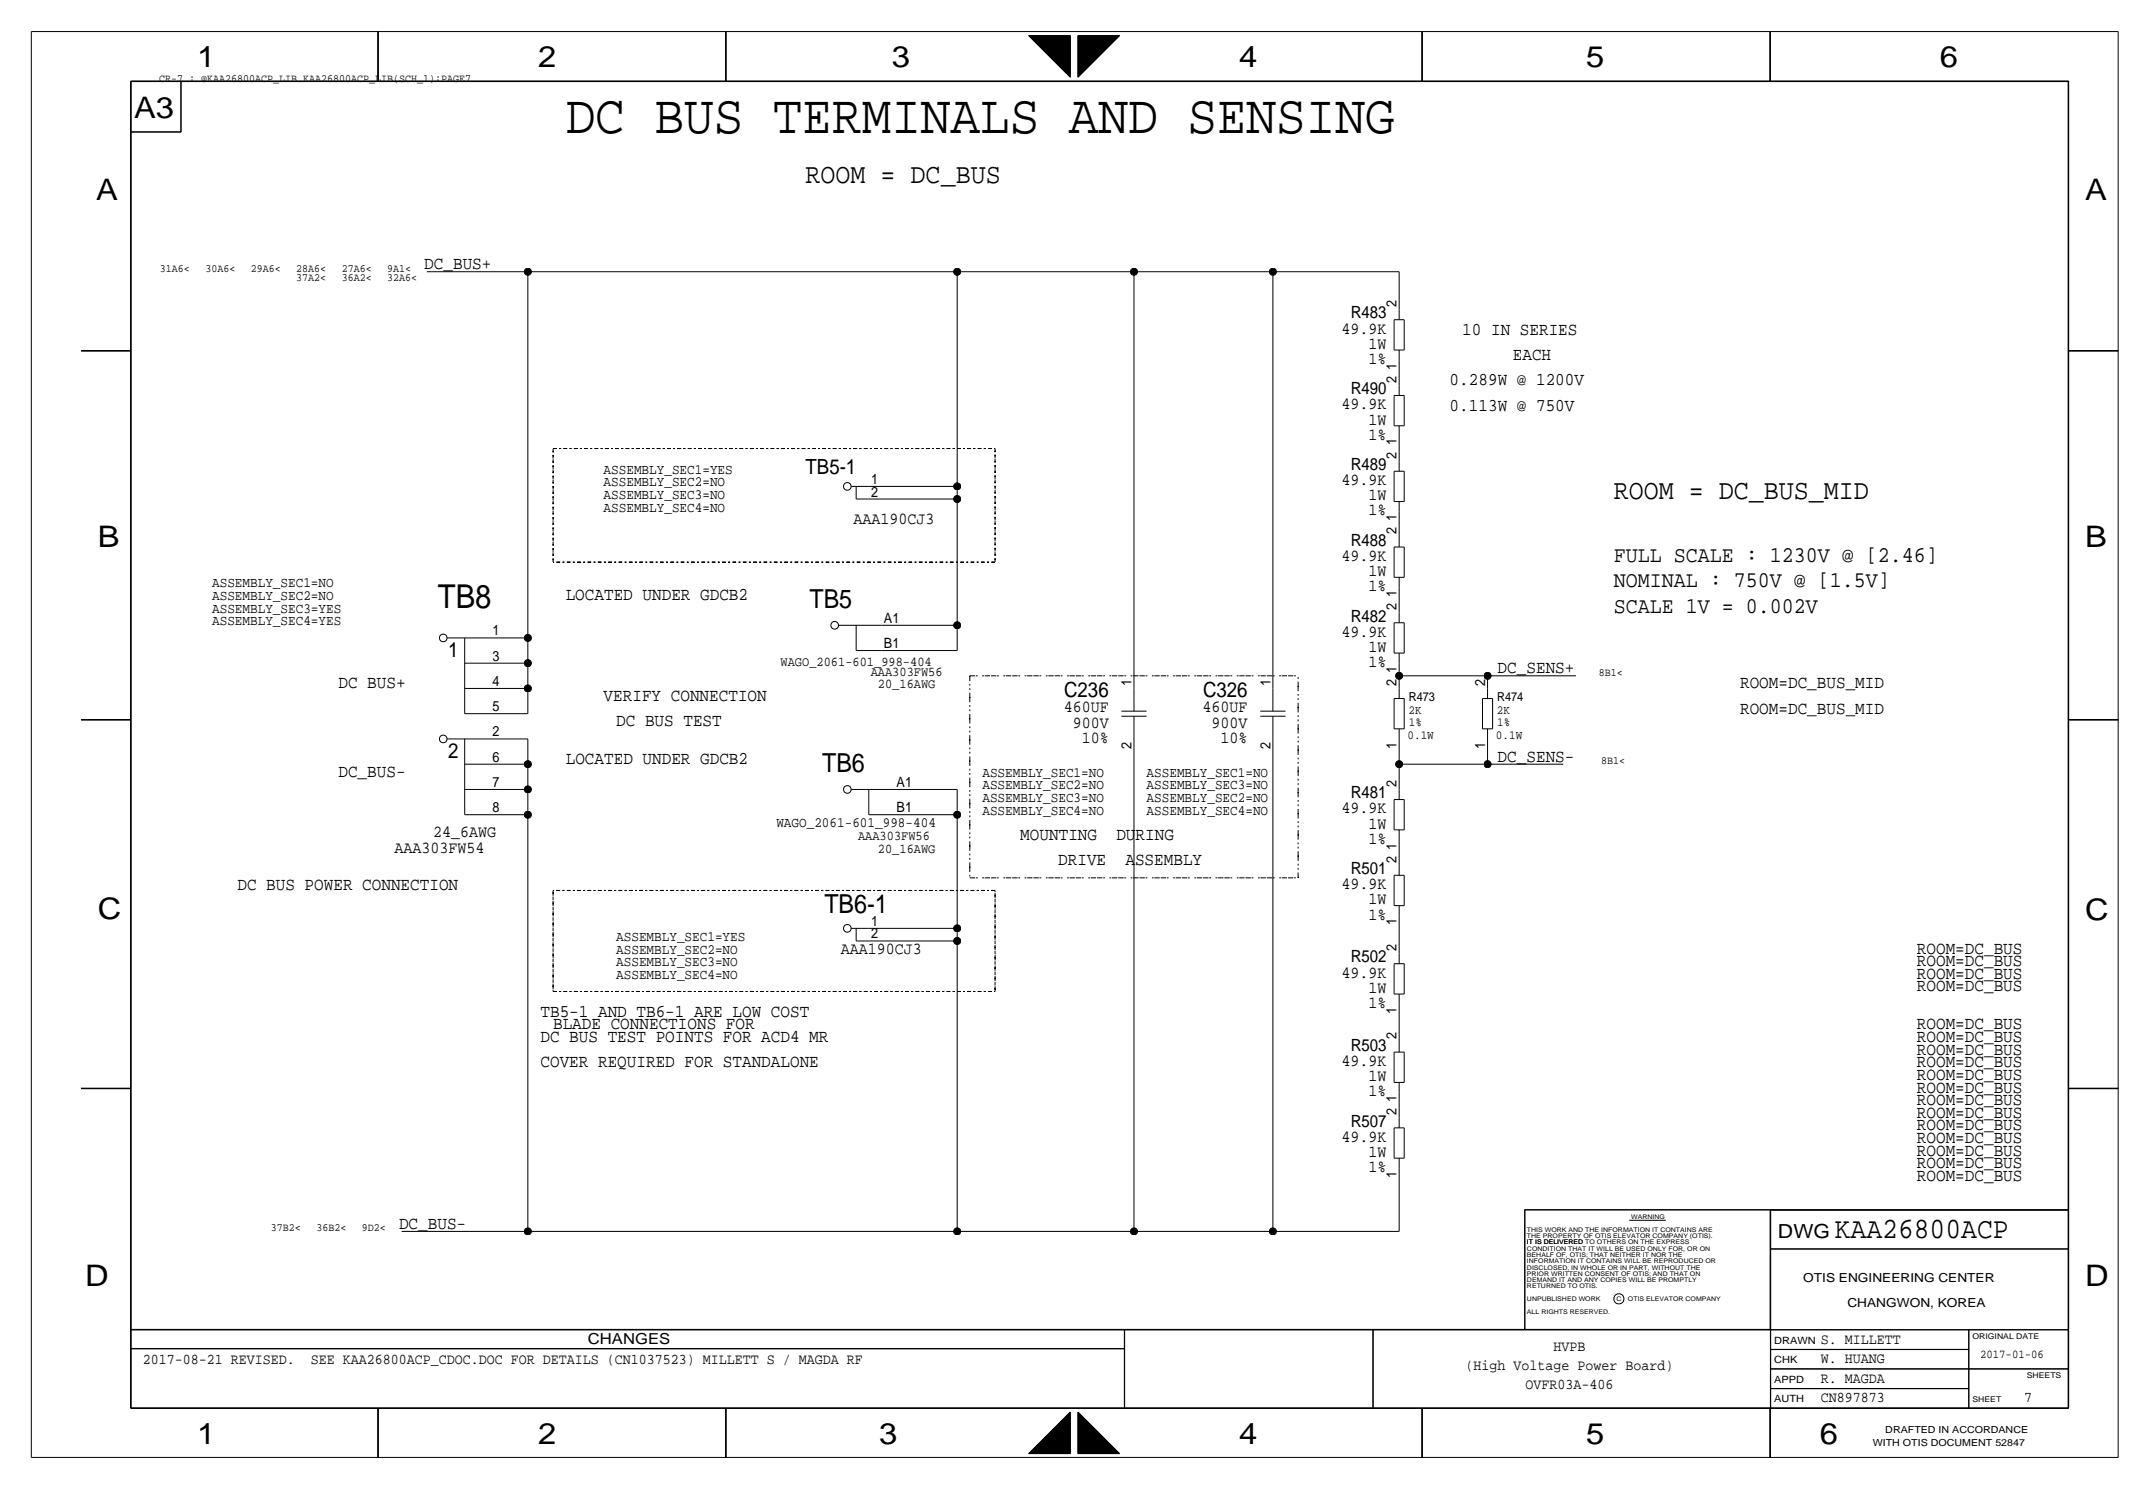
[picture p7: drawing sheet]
<svg xmlns="http://www.w3.org/2000/svg" width="432mm" height="300mm" viewBox="0 0 432 300" stroke-linecap="round" stroke-linejoin="round" font-family="sans-serif">
<g fill="none" stroke="#000" stroke-width=".2">
<path d="M6.3 6.4v286.8zM6.3 6.4h419.8zM26.3 16.3v267zM26.3 16.3h389.8zM26.3 16.4v266.9zM26.3 16.4h389.8zM26.4 16.4h389.6zM26.4 16.4v266.9zM36.4 16.4v10.2zM76 6.4v10zM76.1 6.4v10zM145.9 6.4v10z"/>
<path d="M146 6.4v10zM206.9 7.2h8.4zM206.9 7.2l8.4 8.3zM207 7.2h.1M207 7.2v.1zM207.1 7.2v.1zM207.1 7.2v.2zM207.2 7.2v.2zM207.2 7.2v.3zM207.3 7.2v.3zM207.3 7.2v.4zM207.4 7.2v.4z"/>
<path d="M207.4 7.2v.5zM207.5 7.2v.5zM207.5 7.2v.6zM207.6 7.2v.6zM207.6 7.2v.7zM207.7 7.2v.7zM207.7 7.2v.8zM207.8 7.2v.8zM207.8 7.2v.9zM207.9 7.2v.9zM207.9 7.2v1zM208 7.2v1z"/>
<path d="M208 7.2v1.1zM208.1 7.2v1.1zM208.1 7.2v1.2zM208.2 7.2v1.2zM208.2 7.2v1.3zM208.3 7.2v1.3zM208.3 7.2v1.4zM208.4 7.2v1.4zM208.4 7.2v1.5zM208.5 7.2v1.5zM208.5 7.2v1.6zM208.6 7.2v1.6z"/>
<path d="M208.6 7.2v1.7zM208.7 7.2v1.7zM208.7 7.2v1.8zM208.8 7.2v1.8zM208.8 7.2v1.9zM208.9 7.2v1.9zM208.9 7.2v2zM209 7.2v2zM209 7.2v2.1zM209.1 7.2v2.1zM209.1 7.2v2.2zM209.2 7.2v2.2z"/>
<path d="M209.2 7.2v2.3zM209.3 7.2v2.4zM209.4 7.2v2.5zM209.5 7.2v2.6zM209.6 7.2v2.7zM209.7 7.2v2.7zM209.7 7.2v2.8zM209.8 7.2v2.8zM209.8 7.2v2.9zM209.9 7.2v2.9zM209.9 7.2v3zM210 7.2v3z"/>
<path d="M210 7.2v3.1zM210.1 7.2v3.1zM210.1 7.2v3.2zM210.2 7.2v3.2zM210.2 7.2v3.3zM210.3 7.2v3.3zM210.3 7.2v3.4zM210.4 7.2v3.4zM210.4 7.2v3.5zM210.5 7.2v3.5zM210.5 7.2v3.6zM210.6 7.2v3.6z"/>
<path d="M210.6 7.2v3.7zM210.7 7.2v3.7zM210.7 7.2v3.8zM210.8 7.2v3.8zM210.8 7.2v3.9zM210.9 7.2v3.9zM210.9 7.2v4zM211 7.2v4zM211 7.2v4.1zM211.1 7.2v4.1zM211.1 7.2v4.2zM211.2 7.2v4.2z"/>
<path d="M211.2 7.2v4.3zM211.3 7.2v4.3zM211.3 7.2v4.4zM211.4 7.2v4.4zM211.4 7.2v4.5zM211.5 7.2v4.5zM211.5 7.2v4.6zM211.6 7.2v4.6zM211.6 7.2v4.7zM211.7 7.2v4.7zM211.7 7.2v4.8zM211.8 7.2v4.8z"/>
<path d="M211.8 7.2v4.9zM211.9 7.2v4.9zM211.9 7.2v5zM212 7.2v5zM212 7.2v5.1zM212.1 7.2v5.1zM212.1 7.2v5.2zM212.2 7.2v5.2zM212.2 7.2v5.3zM212.3 7.2v5.3zM212.3 7.2v5.4zM212.4 7.2v5.4z"/>
<path d="M212.4 7.2v5.5zM212.5 7.2v5.6zM212.6 7.2v5.7zM212.7 7.2v5.8zM212.8 7.2v5.8zM212.8 7.2v5.9zM212.9 7.2v5.9zM212.9 7.2v6zM213 7.2v6zM213 7.2v6.1zM213.1 7.2v6.1zM213.1 7.2v6.2z"/>
<path d="M213.2 7.2v6.2zM213.2 7.2v6.3zM213.3 7.2v6.3zM213.3 7.2v6.4zM213.4 7.2v6.4zM213.4 7.2v6.5zM213.5 7.2v6.5zM213.5 7.2v6.6zM213.6 7.2v6.6zM213.6 7.2v6.7zM213.7 7.2v6.7zM213.7 7.2v6.8z"/>
<path d="M213.8 7.2v6.8zM213.8 7.2v6.9zM213.9 7.2v6.9zM213.9 7.2v7zM214 7.2v7zM214 7.2v7.1zM214.1 7.2v7.1zM214.1 7.2v7.2zM214.2 7.2v7.2zM214.2 7.2v7.3zM214.3 7.2v7.3zM214.3 7.2v7.4z"/>
<path d="M214.4 7.2v7.4zM214.4 7.2v7.5zM214.5 7.2v7.5zM214.5 7.2v7.6zM214.6 7.2v7.6zM214.6 7.2v7.7zM214.7 7.2v7.7zM214.7 7.2v7.8zM214.8 7.2v7.8zM214.8 7.2v7.9zM214.9 7.2v7.9zM214.9 7.2v8z"/>
<path d="M215 7.2v8zM215 7.2v8.1zM215.1 7.2v8.1zM215.1 7.2v8.2zM215.2 7.2v8.2zM215.2 7.2v8.3zM215.3 7.2v8.3zM216.8 7.2v8.3zM216.8 7.2h8.4zM216.9 7.2v8.3zM216.9 7.2v8.2zM217 7.2v8.2z"/>
<path d="M217 7.2v8.1zM217.1 7.2v8.1zM217.1 7.2v8zM217.2 7.2v8zM217.2 7.2v7.9zM217.3 7.2v7.9zM217.3 7.2v7.8zM217.4 7.2v7.8zM217.4 7.2v7.7zM217.5 7.2v7.7zM217.5 7.2v7.6zM217.6 7.2v7.6z"/>
<path d="M217.6 7.2v7.5zM217.7 7.2v7.5zM217.7 7.2v7.4zM217.8 7.2v7.4zM217.8 7.2v7.3zM217.9 7.2v7.3zM217.9 7.2v7.2zM218 7.2v7.2zM218 7.2v7.1zM218.1 7.2v7.1zM218.1 7.2v7zM218.2 7.2v7z"/>
<path d="M218.2 7.2v6.9zM218.3 7.2v6.9zM218.3 7.2v6.8zM218.4 7.2v6.8zM218.4 7.2v6.7zM218.5 7.2v6.7zM218.5 7.2v6.6zM218.6 7.2v6.6zM218.6 7.2v6.5zM218.7 7.2v6.5zM218.7 7.2v6.4zM218.8 7.2v6.4z"/>
<path d="M218.8 7.2v6.3zM218.9 7.2v6.3zM218.9 7.2v6.2zM219 7.2v6.2zM219 7.2v6.1zM219.1 7.2v6.1zM219.2 7.2v6zM219.3 7.2v5.9zM219.4 7.2v5.8zM219.5 7.2v5.7zM219.6 7.2v5.6zM219.7 7.2v5.5z"/>
<path d="M219.7 7.2v5.4zM219.8 7.2v5.4zM219.8 7.2v5.3zM219.9 7.2v5.3zM219.9 7.2v5.2zM220 7.2v5.2zM220 7.2v5.1zM220.1 7.2v5.1zM220.1 7.2v5zM220.2 7.2v5zM220.2 7.2v4.9zM220.3 7.2v4.9z"/>
<path d="M220.3 7.2v4.8zM220.4 7.2v4.8zM220.4 7.2v4.7zM220.5 7.2v4.7zM220.5 7.2v4.6zM220.6 7.2v4.6zM220.6 7.2v4.5zM220.7 7.2v4.5zM220.7 7.2v4.4zM220.8 7.2v4.4zM220.8 7.2v4.3zM220.9 7.2v4.3z"/>
<path d="M220.9 7.2v4.2zM221 7.2v4.2zM221 7.2v4.1zM221.1 7.2v4.1zM221.1 7.2v4zM221.2 7.2v4zM221.2 7.2v3.9zM221.3 7.2v3.9zM221.3 7.2v3.8zM221.4 7.2v3.8zM221.4 7.2v3.7zM221.5 7.2v3.7z"/>
<path d="M221.5 7.2v3.6zM221.6 7.2v3.6zM221.6 7.2v3.5zM221.7 7.2v3.5zM221.7 7.2v3.4zM221.8 7.2v3.4zM221.8 7.2v3.3zM221.9 7.2v3.3zM221.9 7.2v3.2zM222 7.2v3.2zM222 7.2v3.1zM222.1 7.2v3.1z"/>
<path d="M222.1 7.2v3zM222.2 7.2v3zM222.2 7.2v2.9zM222.3 7.2v2.9zM222.4 7.2v2.8zM222.5 7.2v2.7zM222.6 7.2v2.6zM222.7 7.2v2.5zM222.8 7.2v2.4zM222.9 7.2v2.3zM222.9 7.2v2.2zM223 7.2v2.2z"/>
<path d="M223 7.2v2.1zM223.1 7.2v2.1zM223.1 7.2v2zM223.2 7.2v2zM223.2 7.2v1.9zM223.3 7.2v1.9zM223.3 7.2v1.8zM223.4 7.2v1.8zM223.4 7.2v1.7zM223.5 7.2v1.7zM223.5 7.2v1.6zM223.6 7.2v1.6z"/>
<path d="M223.6 7.2v1.5zM223.7 7.2v1.5zM223.7 7.2v1.4zM223.8 7.2v1.4zM223.8 7.2v1.3zM223.9 7.2v1.3zM223.9 7.2v1.2zM224 7.2v1.2zM224 7.2v1.1zM224.1 7.2v1.1zM224.1 7.2v1zM224.2 7.2v1z"/>
<path d="M224.2 7.2v.9zM224.3 7.2v.9zM224.3 7.2v.8zM224.4 7.2v.8zM224.4 7.2v.7zM224.5 7.2v.7zM224.5 7.2v.6zM224.6 7.2v.6zM224.6 7.2v.5zM224.7 7.2v.5zM224.7 7.2v.4zM224.8 7.2v.4z"/>
<path d="M224.8 7.2v.3zM224.9 7.2v.3zM224.9 7.2v.2zM225 7.2v.2zM225 7.2v.1zM225.1 7.2v.1zM225.1 7.2h.1M225.2 7.2l-8.4 8.3zM286 6.4v10zM286.1 6.4v10zM356 6.4v10zM356.1 6.4v10z"/>
<path d="M416 16.4v266.9zM416.1 16.4v266.9zM416.1 16.3v267zM426.1 6.4v286.8zM26.3 26.5h10.1zM26.3 26.6h10.1zM85.9 54.7h20.3zM106.2 54.7h86.3zM106.2 54.7v73.6zM192.5 54.7v43.1zM192.5 54.7h35.6zM228.1 54.7v83.8z"/>
<path d="M228.1 54.7h27.9zM256 54.7h25.4zM256 54.7v83.8zM281.4 54.7v7.6zM16.3 70.6h10zM16.3 70.5h10zM280.4 79.6v6zM280.4 64.3v6.1zM280.4 70.4h2zM280.4 79.6h2zM280.4 64.3h2zM281.4 72.4v5.1z"/>
<path d="M281.4 77.5v2.1zM281.4 70.4v2zM281.4 62.3v2zM282.4 79.6v6zM282.4 64.3v6.1zM416.1 70.6h10zM416.1 70.5h10zM171.2 97.8h3.6zM172.2 97.8v2.6zM174.8 97.8h17.7zM192.5 97.8v2.6zM280.4 94.8v6.1z"/>
<path d="M280.4 85.6h2zM280.4 94.8h2zM281.4 87.7v5.1zM281.4 92.8v2zM281.4 85.6v2.1zM282.4 94.8v6.1zM172.2 100.4h2.6zM174.8 100.4h17.7zM192.5 100.4v25.4zM280.4 110v6.1zM280.4 116.1h2zM280.4 100.9h2z"/>
<path d="M280.4 110h2zM281.4 118.2v5zM281.4 102.9v5.1zM281.4 116.1v2.1zM281.4 108v2zM281.4 100.9v2zM282.4 110v6.1zM89.9 128.3h8.7zM93.5 133.4h5.1zM93.5 138.5h5.1zM93.5 128.3v15.3zM98.6 128.3h7.6z"/>
<path d="M98.6 133.4h7.6zM98.6 138.5h7.6zM106.2 128.3v5.1zM106.2 133.4v5.1zM106.2 138.5v5.1zM168.7 125.8h8.6zM172.2 130.9h5.1zM172.2 125.8v5.1zM177.3 125.8h15.2zM177.3 130.9h15.2zM192.5 125.8v5.1zM228.1 138.5v4.6z"/>
<path d="M256 138.5v4.6zM280.4 125.3v6.1zM280.4 131.4h2zM280.4 125.3h2zM281.4 135.9h17.8zM281.4 133.4v2.5zM281.4 135.9v2.6zM281.4 131.4v2zM281.4 123.2v2.1zM281.4 138.5v2zM282.4 125.3v6.1zM299.2 135.9v2.6z"/>
<path d="M299.2 135.9h17.8zM299.2 138.5v2zM16.3 144.7h10zM16.3 144.8h10zM89.9 148.6h8.7zM93.5 153.7h5.1zM93.5 158.8h5.1zM93.5 143.6h5.1zM93.5 148.6v15.3zM98.6 158.8h7.6zM98.6 143.6h7.6zM98.6 148.6h7.6z"/>
<path d="M98.6 153.7h7.6zM106.2 148.6v5.1zM106.2 153.7v5.1zM106.2 158.8v5.1zM171.2 158.8h8.6zM174.8 158.8v5.1zM179.8 158.8h12.7zM192.5 158.8v5.1zM225.6 143.1h5zM225.6 144.1h5zM228.1 148.6v99.1zM228.1 144.1v4.5z"/>
<path d="M253.5 143.1h5.1zM253.5 144.1h5.1zM256 148.6v99.1zM256 144.1v4.5zM280.4 146.6h2zM280.4 140.5v6.1zM280.4 140.5h2zM281.4 153.7h17.8zM281.4 148.6v5.1zM281.4 153.7v5.1zM281.4 158.8v2zM281.4 146.6v2z"/>
<path d="M282.4 140.5v6.1zM298.2 140.5h2zM298.2 146.6h2zM298.2 140.5v6.1zM299.2 148.6v5.1zM299.2 153.7h15.3zM299.2 146.6v2zM300.2 140.5v6.1zM416.1 144.8h10zM416.1 144.7h10zM93.5 163.9h5.1zM98.6 163.9h7.6z"/>
<path d="M106.2 163.9v83.8zM174.8 163.9h5zM179.8 163.9h12.7zM192.5 163.9v22.8zM280.4 176.1v6.1zM280.4 160.8v6.1zM280.4 166.9h2zM280.4 176.1h2zM280.4 160.8h2zM281.4 169v5zM281.4 174v2.1zM281.4 166.9v2.1z"/>
<path d="M282.4 176.1v6.1zM282.4 160.8v6.1zM171.2 186.7h3.6zM172.2 189.3h2.6zM172.2 186.7v2.6zM174.8 189.3h17.7zM174.8 186.7h17.7zM192.5 189.3v58.4zM192.5 186.7v2.6zM280.4 193.9v6zM280.4 199.9h2zM280.4 182.2h2z"/>
<path d="M280.4 193.9h2zM281.4 184.2v7.6zM281.4 199.9v2.1zM281.4 191.8v2.1zM281.4 182.2v2zM282.4 193.9v6zM16.3 219h10zM16.3 218.9h10zM280.4 211.6v6.1zM280.4 217.7h2zM280.4 211.6h2zM281.4 202v7.6z"/>
<path d="M281.4 219.8v5zM281.4 217.7v2.1zM281.4 209.6v2zM282.4 211.6v6.1zM416.1 219h10zM416.1 218.9h10zM280.4 226.9v6.1zM280.4 233h2zM280.4 226.9h2zM281.4 235v12.7zM281.4 233v2zM281.4 224.8v2.1z"/>
<path d="M282.4 226.9v6.1zM80.8 247.7h25.4zM106.2 247.7h86.3zM192.5 247.7h35.6zM228.1 247.7h27.9zM256 247.7h25.4zM306.7 243.4h109.4zM306.7 243.3h109.4zM306.7 243.3v24.2zM327.7 245.5h7.4zM356.1 243.4h60zM356.1 243.3v24.2z"/>
<path d="M356.1 251.2h60zM356.1 251.3h60zM356.1 243.3v49.9zM356.2 243.3v40zM26.3 271.3h199.9zM26.3 267.4h329.8zM26.3 267.5h389.8zM226.2 267.5v15.8zM276.1 267.5v15.8zM276.2 267.5v15.8zM356.1 279.3h39.9zM356.1 271.4h39.9z"/>
<path d="M356.1 271.5h39.9zM356.1 275.3h60zM356.1 275.4h60zM396 267.5v15.8zM6.3 293.2h419.8zM26.3 283.3h389.8zM26.3 283.2h389.8zM76 283.3v9.9zM76.1 283.3v9.9zM145.9 283.3v9.9zM146 283.3v9.9zM206.9 292.4h8.4z"/>
<path d="M207 292.4h.1M207 292.3v.1zM207.1 292.3v.1zM207.1 292.2v.2zM207.2 292.2v.2zM207.2 292.1v.3zM207.3 292v.4zM207.4 291.9v.5zM207.5 291.8v.6zM207.6 291.7v.7zM207.7 291.6v.8zM207.8 291.5v.9z"/>
<path d="M207.9 291.4v1zM208 291.3v1.1zM208.1 291.2v1.2zM208.2 291.1v1.3zM208.3 291v1.4zM208.4 290.9v1.5zM208.5 290.8v1.6zM208.6 290.7v1.7zM208.7 290.6v1.8zM208.8 290.5v1.9zM208.9 290.4v2zM209 290.3v2.1z"/>
<path d="M209.1 290.2v2.2zM209.2 290.1v2.3zM209.3 290v2.4zM209.4 289.9v2.5zM209.5 289.8v2.6zM209.6 289.7v2.7zM209.7 289.7v2.7zM209.7 289.6v2.8zM209.8 289.6v2.8zM209.8 289.5v2.9zM209.9 289.5v2.9zM209.9 289.4v3z"/>
<path d="M210 289.4v3zM210 289.3v3.1zM210.1 289.3v3.1zM210.1 289.2v3.2zM210.2 289.2v3.2zM210.2 289.1v3.3zM210.3 289.1v3.3zM210.3 289v3.4zM210.4 289v3.4zM210.4 288.9v3.5zM210.5 288.8v3.6zM210.6 288.7v3.7z"/>
<path d="M210.7 288.6v3.8zM210.8 288.5v3.9zM210.9 288.4v4zM211 288.3v4.1zM211.1 288.2v4.2zM211.2 288.1v4.3zM211.3 288v4.4zM211.4 287.9v4.5zM211.5 287.8v4.6zM211.6 287.7v4.7zM211.7 287.6v4.8zM211.8 287.5v4.9z"/>
<path d="M211.9 287.4v5zM212 287.3v5.1zM212.1 287.2v5.2zM212.2 287.1v5.3zM212.3 287v5.4zM212.4 286.9v5.5zM212.5 286.8v5.6zM212.6 286.7v5.7zM212.7 286.6v5.8zM212.8 286.6v5.8zM212.8 286.5v5.9zM212.9 286.5v5.9z"/>
<path d="M212.9 286.4v6zM213 286.4v6zM213 286.3v6.1zM213.1 286.3v6.1zM213.1 286.2v6.2zM213.2 286.2v6.2zM213.2 286.1v6.3zM213.3 286.1v6.3zM213.3 286v6.4zM213.4 286v6.4zM213.4 285.9v6.5zM213.5 285.9v6.5z"/>
<path d="M213.5 285.8v6.6zM213.6 285.7v6.7zM213.7 285.6v6.8zM213.8 285.5v6.9zM213.9 285.4v7zM214 285.3v7.1zM214.1 285.2v7.2zM214.2 285.1v7.3zM214.3 285v7.4zM214.4 284.9v7.5zM214.5 284.8v7.6zM214.6 284.7v7.7z"/>
<path d="M214.7 284.6v7.8zM214.8 284.5v7.9zM214.9 284.4v8zM215 284.3v8.1zM215.1 284.2v8.2zM215.2 284.1v8.3zM215.3 284l-8.4 8.4zM215.3 284v8.4zM216.8 284v8.4zM216.8 284l8.4 8.4zM216.8 292.4h8.4zM216.9 284.1v8.3z"/>
<path d="M217 284.2v8.2zM217.1 284.3v8.1zM217.2 284.4v8zM217.3 284.5v7.9zM217.4 284.6v7.8zM217.5 284.7v7.7zM217.6 284.8v7.6zM217.7 284.9v7.5zM217.8 285v7.4zM217.9 285.1v7.3zM218 285.2v7.2zM218.1 285.3v7.1z"/>
<path d="M218.2 285.4v7zM218.3 285.5v6.9zM218.4 285.6v6.8zM218.5 285.7v6.7zM218.6 285.8v6.6zM218.6 285.9v6.5zM218.7 285.9v6.5zM218.7 286v6.4zM218.8 286v6.4zM218.8 286.1v6.3zM218.9 286.1v6.3zM218.9 286.2v6.2z"/>
<path d="M219 286.2v6.2zM219 286.3v6.1zM219.1 286.3v6.1zM219.2 286.4v6zM219.3 286.5v5.9zM219.4 286.6v5.8zM219.5 286.7v5.7zM219.6 286.8v5.6zM219.7 286.9v5.5zM219.8 287v5.4zM219.9 287.1v5.3zM220 287.2v5.2z"/>
<path d="M220.1 287.3v5.1zM220.2 287.4v5zM220.3 287.5v4.9zM220.4 287.6v4.8zM220.5 287.7v4.7zM220.6 287.8v4.6zM220.7 287.9v4.5zM220.8 288v4.4zM220.9 288.1v4.3zM221 288.2v4.2zM221.1 288.3v4.1zM221.2 288.4v4z"/>
<path d="M221.3 288.5v3.9zM221.4 288.6v3.8zM221.5 288.7v3.7zM221.6 288.8v3.6zM221.7 288.9v3.5zM221.7 289v3.4zM221.8 289v3.4zM221.8 289.1v3.3zM221.9 289.1v3.3zM221.9 289.2v3.2zM222 289.2v3.2zM222 289.3v3.1z"/>
<path d="M222.1 289.3v3.1zM222.1 289.4v3zM222.2 289.4v3zM222.2 289.5v2.9zM222.3 289.5v2.9zM222.4 289.6v2.8zM222.5 289.7v2.7zM222.6 289.8v2.6zM222.7 289.9v2.5zM222.8 290v2.4zM222.9 290.1v2.3zM223 290.2v2.2z"/>
<path d="M223.1 290.3v2.1zM223.2 290.4v2zM223.3 290.5v1.9zM223.4 290.6v1.8zM223.5 290.7v1.7zM223.6 290.8v1.6zM223.7 290.9v1.5zM223.8 291v1.4zM223.9 291.1v1.3zM224 291.2v1.2zM224.1 291.3v1.1zM224.2 291.4v1z"/>
<path d="M224.3 291.5v.9zM224.4 291.6v.8zM224.5 291.7v.7zM224.6 291.8v.6zM224.7 291.9v.5zM224.8 292v.4zM224.9 292.1v.3zM224.9 292.2v.2zM225 292.2v.2zM225 292.3v.1zM225.1 292.3v.1zM225.1 292.4h.1"/>
<path d="M286 283.3v9.9zM286.1 283.3v9.9zM356 283.3v9.9zM356.1 283.3v9.9z"/>
<circle cx="170.4" cy="97.8" r=".77"/>
<circle cx="89.2" cy="128.3" r=".77"/>
<circle cx="167.9" cy="125.8" r=".77"/>
<circle cx="89.2" cy="148.6" r=".77"/>
<circle cx="170.4" cy="158.8" r=".77"/>
<circle cx="170.4" cy="186.7" r=".77"/>
<circle cx="325.6" cy="261.3" r="1.02"/>
</g>
<path d="M111.3 90.2h88.9zM111.3 90.2v22.9zM200.2 90.2v22.9zM111.3 113.1h88.9zM111.3 179.1v20.3zM111.3 179.1h88.9zM200.2 179.1v20.3zM111.3 199.4h88.9z" fill="none" stroke="#000" stroke-width=".2" stroke-dasharray=".7 .5 .4 .5" stroke-linecap="butt"/>
<path d="M195.1 135.9v40.7zM195.1 135.9h66zM261.1 135.9v40.7zM195.1 176.6h66z" fill="none" stroke="#000" stroke-width=".2" stroke-dasharray="1.1 1.4 .4 1.4" stroke-linecap="butt"/>
<g fill="#000" stroke="#000" stroke-width=".2">
<circle cx="106.2" cy="54.7" r=".71"/>
<circle cx="192.5" cy="54.7" r=".71"/>
<circle cx="228.1" cy="54.7" r=".71"/>
<circle cx="256" cy="54.7" r=".71"/>
<circle cx="192.5" cy="97.8" r=".71"/>
<circle cx="192.5" cy="100.4" r=".71"/>
<circle cx="106.2" cy="138.5" r=".71"/>
<circle cx="106.2" cy="128.3" r=".71"/>
<circle cx="106.2" cy="133.4" r=".71"/>
<circle cx="192.5" cy="125.8" r=".71"/>
<circle cx="281.4" cy="135.9" r=".71"/>
<circle cx="299.2" cy="135.9" r=".71"/>
<circle cx="106.2" cy="153.7" r=".71"/>
<circle cx="106.2" cy="158.8" r=".71"/>
<circle cx="281.4" cy="153.7" r=".71"/>
<circle cx="299.2" cy="153.7" r=".71"/>
<circle cx="106.2" cy="163.9" r=".71"/>
<circle cx="192.5" cy="163.9" r=".71"/>
<circle cx="192.5" cy="189.3" r=".71"/>
<circle cx="192.5" cy="186.7" r=".71"/>
<circle cx="106.2" cy="247.7" r=".71"/>
<circle cx="192.5" cy="247.7" r=".71"/>
<circle cx="228.1" cy="247.7" r=".71"/>
<circle cx="256" cy="247.7" r=".71"/>
</g>
<text font-size="11.1" x="113.8" y="26.7">DC BUS TERMINALS AND SENSING</text>
<text font-size="6.6" x="88.1" y="122.2">TB8</text>
<g font-size="6">
<text x="39.7" y="13.5">1</text>
<text x="108.3" y="13.5">2</text>
<text x="179.4" y="13.5">3</text>
<text x="249.2" y="13.5">4</text>
<text x="319.1" y="13.5">5</text>
<text x="390.2" y="13.5">6</text>
<text x="27" y="23.7">A3</text>
<text x="19.4" y="40.2">A</text>
<text x="419.4" y="40.2">A</text>
<text x="19.7" y="110">B</text>
<text x="419.4" y="110">B</text>
<text x="19.7" y="185">C</text>
<text x="419.4" y="185">C</text>
<text x="17.1" y="258.6">D</text>
<text x="419.4" y="258.6">D</text>
<text x="39.7" y="290.4">1</text>
<text x="108.3" y="290.4">2</text>
<text x="176.8" y="290.4">3</text>
<text x="249.2" y="290.4">4</text>
<text x="319.1" y="290.4">5</text>
<text x="366.1" y="290.4">6</text>
</g>
<text font-size="5.9" x="369.1" y="249">KAA26800ACP</text>
<g font-size="5.6">
<text x="162.1" y="36.9">ROOM = DC_BUS</text>
<text x="324.6" y="100.4">ROOM = DC_BUS_MID</text>
</g>
<g font-size="5.3">
<text x="162.8" y="122.2">TB5</text>
<text x="165.4" y="155.2">TB6</text>
<text x="165.8" y="183.7">TB6-1</text>
</g>
<g font-size="4.5">
<text x="324.6" y="113.1">FULL SCALE : 1230V @ [2.46]</text>
<text x="324.6" y="118.2">NOMINAL : 750V @ [1.5V]</text>
<text x="324.6" y="123.2">SCALE 1V = 0.002V</text>
</g>
<g font-size="4.2">
<text x="162" y="95.3">TB5-1</text>
<text x="90.1" y="132.1">1</text>
<text x="214" y="140.3">C236</text>
<text x="242" y="140.3">C326</text>
<text x="90.1" y="152.5">2</text>
</g>
<text font-size="3.9" x="357.6" y="249">DWG</text>
<g font-size="3.6">
<text x="85.3" y="54.2">DC_BUS+</text>
<text x="294.1" y="67.4">10 IN SERIES</text>
<text x="291.6" y="77.5">0.289W @ 1200V</text>
<text x="304.3" y="72.4">EACH</text>
<text x="291.6" y="82.6">0.113W @ 750V</text>
<text x="113.8" y="120.7">LOCATED UNDER GDCB2</text>
<text x="301.2" y="135.4">DC_SENS+</text>
<text x="68.1" y="138.5">DC BUS+</text>
<text x="121.4" y="141">VERIFY CONNECTION</text>
<text x="350" y="143.6">ROOM=DC_BUS_MID</text>
<text x="350" y="138.5">ROOM=DC_BUS_MID</text>
<text x="124" y="146.1">DC BUS TEST</text>
<text x="113.8" y="153.7">LOCATED UNDER GDCB2</text>
<text x="301.2" y="153.2">DC_SENS-</text>
<text x="68.1" y="156.3">DC_BUS-</text>
<text x="205.2" y="169">MOUNTING</text>
<text x="224.5" y="169">DURING</text>
<text x="47.8" y="179.1">DC BUS POWER CONNECTION</text>
<text x="212.9" y="174">DRIVE</text>
<text x="226.4" y="174">ASSEMBLY</text>
<text x="385.6" y="191.8">ROOM=DC_BUS</text>
<text x="385.6" y="196.9">ROOM=DC_BUS</text>
<text x="385.6" y="194.4">ROOM=DC_BUS</text>
<text x="385.6" y="199.4">ROOM=DC_BUS</text>
<text x="108.7" y="204.5">TB5-1 AND TB6-1 ARE LOW COST</text>
<text x="108.7" y="209.6">DC BUS TEST POINTS FOR ACD4 MR</text>
<text x="111.3" y="207.1">BLADE CONNECTIONS FOR</text>
<text x="385.6" y="209.6">ROOM=DC_BUS</text>
<text x="385.6" y="207.1">ROOM=DC_BUS</text>
<text x="108.7" y="214.7">COVER REQUIRED FOR STANDALONE</text>
<text x="385.6" y="214.7">ROOM=DC_BUS</text>
<text x="385.6" y="217.2">ROOM=DC_BUS</text>
<text x="385.6" y="219.8">ROOM=DC_BUS</text>
<text x="385.6" y="222.3">ROOM=DC_BUS</text>
<text x="385.6" y="224.8">ROOM=DC_BUS</text>
<text x="385.6" y="232.5">ROOM=DC_BUS</text>
<text x="385.6" y="229.9">ROOM=DC_BUS</text>
<text x="385.6" y="237.5">ROOM=DC_BUS</text>
<text x="385.6" y="235">ROOM=DC_BUS</text>
<text x="80.3" y="247.2">DC_BUS-</text>
</g>
<g font-size="3.4">
<text x="271.7" y="64.1">R483</text>
<text x="269.8" y="67.1">49.9K</text>
<text x="275.3" y="70.2">1W</text>
<text x="275.3" y="73.2">1%</text>
<text x="269.8" y="82.3">49.9K</text>
<text x="271.7" y="79.3">R490</text>
<text x="275.3" y="85.4">1W</text>
<text x="275.3" y="88.4">1%</text>
<text x="271.7" y="94.5">R489</text>
<text x="269.8" y="97.6">49.9K</text>
<text x="275.3" y="100.6">1W</text>
<text x="171.7" y="105.5">AAA190CJ3</text>
<text x="275.3" y="103.7">1%</text>
<text x="269.8" y="112.8">49.9K</text>
<text x="271.7" y="109.8">R488</text>
<text x="275.3" y="115.9">1W</text>
<text x="275.3" y="118.9">1%</text>
<text x="271.7" y="125">R482</text>
<text x="269.8" y="128.1">49.9K</text>
<text x="275.3" y="131.1">1W</text>
<text x="275.3" y="134.2">1%</text>
<text x="214" y="143.3">460UF</text>
<text x="241.9" y="143.3">460UF</text>
<text x="215.8" y="146.4">900V</text>
<text x="217.6" y="149.4">10%</text>
<text x="243.7" y="146.4">900V</text>
<text x="245.5" y="149.4">10%</text>
<text x="271.7" y="160.6">R481</text>
<text x="269.8" y="163.6">49.9K</text>
<text x="275.3" y="166.7">1W</text>
<text x="79.3" y="171.5">AAA303FW54</text>
<text x="87.1" y="168.5">24_6AWG</text>
<text x="275.3" y="169.7">1%</text>
<text x="269.8" y="178.9">49.9K</text>
<text x="271.7" y="175.8">R501</text>
<text x="275.3" y="181.9">1W</text>
<text x="275.3" y="185">1%</text>
<text x="169.1" y="191.8">AAA190CJ3</text>
<text x="269.8" y="196.7">49.9K</text>
<text x="271.7" y="193.6">R502</text>
<text x="275.3" y="199.7">1W</text>
<text x="275.3" y="202.8">1%</text>
<text x="269.8" y="214.4">49.9K</text>
<text x="271.7" y="211.4">R503</text>
<text x="275.3" y="217.5">1W</text>
<text x="275.3" y="220.5">1%</text>
<text x="271.7" y="226.6">R507</text>
<text x="269.8" y="229.7">49.9K</text>
<text x="275.3" y="232.7">1W</text>
<text x="275.3" y="235.8">1%</text>
</g>
<g font-size="3">
<text x="28.7" y="274.4">2017-08-21 REVISED.</text>
<text x="62.5" y="274.4">SEE KAA26800ACP_CDOC.DOC FOR DETAILS (CN1037523) MILLETT S / MAGDA RF</text>
<text x="118.3" y="270.4">CHANGES</text>
<text x="294.8" y="275.6">(High Voltage Power Board)</text>
<text x="312.5" y="271.8">HVPB</text>
<text x="366.3" y="274.1">W. HUANG</text>
<text x="366.3" y="270.3">S. MILLETT</text>
<text x="306.9" y="279.4">OVFR03A-406</text>
<text x="366.3" y="282">CN897873</text>
<text x="366.3" y="278.2">R. MAGDA</text>
<text x="407.2" y="282">7</text>
</g>
<g font-size="2.9">
<text x="280.9" y="61.8" transform="rotate(-90 280.9 61.8)">2</text>
<text x="280.9" y="77" transform="rotate(-90 280.9 77)">2</text>
<text x="280.9" y="74.4" transform="rotate(-90 280.9 74.4)">1</text>
<text x="280.9" y="89.6" transform="rotate(-90 280.9 89.6)">1</text>
<text x="121.4" y="95.3">ASSEMBLY_SEC1=YES</text>
<text x="280.9" y="92.3" transform="rotate(-90 280.9 92.3)">2</text>
<text x="121.4" y="100.4">ASSEMBLY_SEC3=NO</text>
<text x="121.4" y="97.8">ASSEMBLY_SEC2=NO</text>
<text x="175.3" y="99.9">2</text>
<text x="175.3" y="97.3">1</text>
<text x="121.4" y="102.9">ASSEMBLY_SEC4=NO</text>
<text x="280.9" y="107.5" transform="rotate(-90 280.9 107.5)">2</text>
<text x="280.9" y="104.8" transform="rotate(-90 280.9 104.8)">1</text>
<text x="42.7" y="118.2">ASSEMBLY_SEC1=NO</text>
<text x="42.7" y="123.2">ASSEMBLY_SEC3=YES</text>
<text x="42.7" y="125.8">ASSEMBLY_SEC4=YES</text>
<text x="42.7" y="120.7">ASSEMBLY_SEC2=NO</text>
<text x="177.8" y="125.3">A1</text>
<text x="280.9" y="122.7" transform="rotate(-90 280.9 122.7)">2</text>
<text x="280.9" y="120.1" transform="rotate(-90 280.9 120.1)">1</text>
<text x="99.1" y="127.8">1</text>
<text x="177.8" y="130.4">B1</text>
<text x="99.1" y="138">4</text>
<text x="99.1" y="132.9">3</text>
<text x="227.6" y="138" transform="rotate(-90 227.6 138)">1</text>
<text x="255.5" y="138" transform="rotate(-90 255.5 138)">1</text>
<text x="280.9" y="138" transform="rotate(-90 280.9 138)">2</text>
<text x="280.9" y="135.3" transform="rotate(-90 280.9 135.3)">1</text>
<text x="298.7" y="138" transform="rotate(-90 298.7 138)">2</text>
<text x="99.1" y="143.1">5</text>
<text x="99.1" y="148.1">2</text>
<text x="99.1" y="153.2">6</text>
<text x="227.6" y="150.6" transform="rotate(-90 227.6 150.6)">2</text>
<text x="255.5" y="150.6" transform="rotate(-90 255.5 150.6)">2</text>
<text x="280.9" y="150.6" transform="rotate(-90 280.9 150.6)">1</text>
<text x="298.7" y="150.6" transform="rotate(-90 298.7 150.6)">1</text>
<text x="99.1" y="158.3">7</text>
<text x="180.3" y="158.3">A1</text>
<text x="197.6" y="158.8">ASSEMBLY_SEC2=NO</text>
<text x="197.6" y="156.3">ASSEMBLY_SEC1=NO</text>
<text x="197.6" y="161.3">ASSEMBLY_SEC3=NO</text>
<text x="230.6" y="156.3">ASSEMBLY_SEC1=NO</text>
<text x="230.6" y="158.8">ASSEMBLY_SEC3=NO</text>
<text x="230.6" y="161.3">ASSEMBLY_SEC2=NO</text>
<text x="280.9" y="158.3" transform="rotate(-90 280.9 158.3)">2</text>
<text x="99.1" y="163.4">8</text>
<text x="156.2" y="166.4">WAGO_2061-601_998-404</text>
<text x="180.3" y="163.4">B1</text>
<text x="197.6" y="163.9">ASSEMBLY_SEC4=NO</text>
<text x="230.6" y="163.9">ASSEMBLY_SEC4=NO</text>
<text x="280.9" y="173.5" transform="rotate(-90 280.9 173.5)">2</text>
<text x="280.9" y="170.9" transform="rotate(-90 280.9 170.9)">1</text>
<text x="124" y="191.8">ASSEMBLY_SEC2=NO</text>
<text x="124" y="189.3">ASSEMBLY_SEC1=YES</text>
<text x="175.3" y="188.8">2</text>
<text x="175.3" y="186.2">1</text>
<text x="280.9" y="191.3" transform="rotate(-90 280.9 191.3)">2</text>
<text x="280.9" y="186.1" transform="rotate(-90 280.9 186.1)">1</text>
<text x="124" y="196.9">ASSEMBLY_SEC4=NO</text>
<text x="124" y="194.4">ASSEMBLY_SEC3=NO</text>
<text x="280.9" y="203.9" transform="rotate(-90 280.9 203.9)">1</text>
<text x="280.9" y="209.1" transform="rotate(-90 280.9 209.1)">2</text>
<text x="280.9" y="221.7" transform="rotate(-90 280.9 221.7)">1</text>
<text x="280.9" y="224.3" transform="rotate(-90 280.9 224.3)">2</text>
<text x="280.9" y="236.9" transform="rotate(-90 280.9 236.9)">1</text>
</g>
<g font-size="2.7">
<text x="157" y="133.9">WAGO_2061-601_998-404</text>
<text x="175.1" y="135.9">AAA303FW56</text>
<text x="176.6" y="138.5">20_16AWG</text>
<text x="172.6" y="169">AAA303FW56</text>
<text x="176.6" y="171.5">20_16AWG</text>
</g>
<g font-size="2.5">
<text x="283.3" y="143.6">2K</text>
<text x="283.4" y="141">R473</text>
<text x="301.1" y="143.6">2K</text>
<text x="301.1" y="141">R474</text>
<text x="283.1" y="148.6">0.1W</text>
<text x="283.4" y="146.1">1%</text>
<text x="300.9" y="148.6">0.1W</text>
<text x="301.1" y="146.1">1%</text>
<text x="362.7" y="257.9">OTIS ENGINEERING CENTER</text>
<text x="371.6" y="262.9">CHANGWON, KOREA</text>
</g>
<text font-size="2.4" x="398.3" y="273.1">2017-01-06</text>
<g font-size="2.3">
<text x="32" y="16.6">CR-7 : @KAA26800ACP_LIB.KAA26800ACP_LIB(SCH_1):PAGE7</text>
<text x="32.2" y="54.7">31A6&lt;</text>
<text x="41.3" y="54.7">30A6&lt;</text>
<text x="50.4" y="54.7">29A6&lt;</text>
<text x="59.6" y="54.7">28A6&lt;</text>
<text x="59.6" y="56.5">37A2&lt;</text>
<text x="68.7" y="54.7">27A6&lt;</text>
<text x="68.7" y="56.5">36A2&lt;</text>
<text x="77.9" y="54.7">9A1&lt;</text>
<text x="77.9" y="56.5">32A6&lt;</text>
<text x="321.6" y="135.9">8B1&lt;</text>
<text x="322.1" y="153.7">8B1&lt;</text>
<text x="54.5" y="247.7">37B2&lt;</text>
<text x="63.7" y="247.7">36B2&lt;</text>
<text x="72.8" y="247.7">9D2&lt;</text>
</g>
<g font-size="2">
<text x="356.9" y="270.3">DRAWN</text>
<text x="356.9" y="274.1">CHK</text>
<text x="356.9" y="282">AUTH</text>
<text x="356.9" y="278.2">APPD</text>
<text x="376.7" y="290.9">WITH OTIS DOCUMENT 52847</text>
<text x="379.2" y="288.3">DRAFTED IN ACCORDANCE</text>
</g>
<g font-size="1.6">
<text x="396.7" y="269.3">ORIGINAL DATE</text>
<text x="396.7" y="282">SHEET</text>
<text x="407.7" y="277.2">SHEETS</text>
</g>
<g font-size="1.3">
<text x="328.1" y="245.2">WARNING</text>
<text x="307.1" y="249">THE PROPERTY OF OTIS ELEVATOR COMPANY (OTIS).</text>
<text x="307.1" y="250.3">IT IS DELIVERED</text>
<text x="307.1" y="247.8">THIS WORK AND THE INFORMATION IT CONTAINS ARE</text>
<text x="307.1" y="250.3">IT IS DELIVERED TO OTHERS ON THE EXPRESS</text>
<text x="307.1" y="251.6">CONDITION THAT IT WILL BE USED ONLY FOR, OR ON</text>
<text x="307.1" y="252.8">BEHALF OF, OTIS; THAT NEITHER IT NOR THE</text>
<text x="307.1" y="254.1">INFORMATION IT CONTAINS WILL BE REPRODUCED OR</text>
<text x="307.1" y="255.4">DISCLOSED, IN WHOLE OR IN PART, WITHOUT THE</text>
<text x="307.1" y="256.6">PRIOR WRITTEN CONSENT OF OTIS; AND THAT ON</text>
<text x="307.1" y="257.9">DEMAND IT AND ANY COPIES WILL BE PROMPTLY</text>
<text x="307.1" y="259.2">RETURNED TO OTIS.</text>
<text x="307.1" y="261.7">UNPUBLISHED WORK</text>
<text x="325.2" y="261.7">C</text>
<text x="327.5" y="261.7">OTIS ELEVATOR COMPANY</text>
<text x="307.1" y="264.3">ALL RIGHTS RESERVED.</text>
</g>
</svg>
